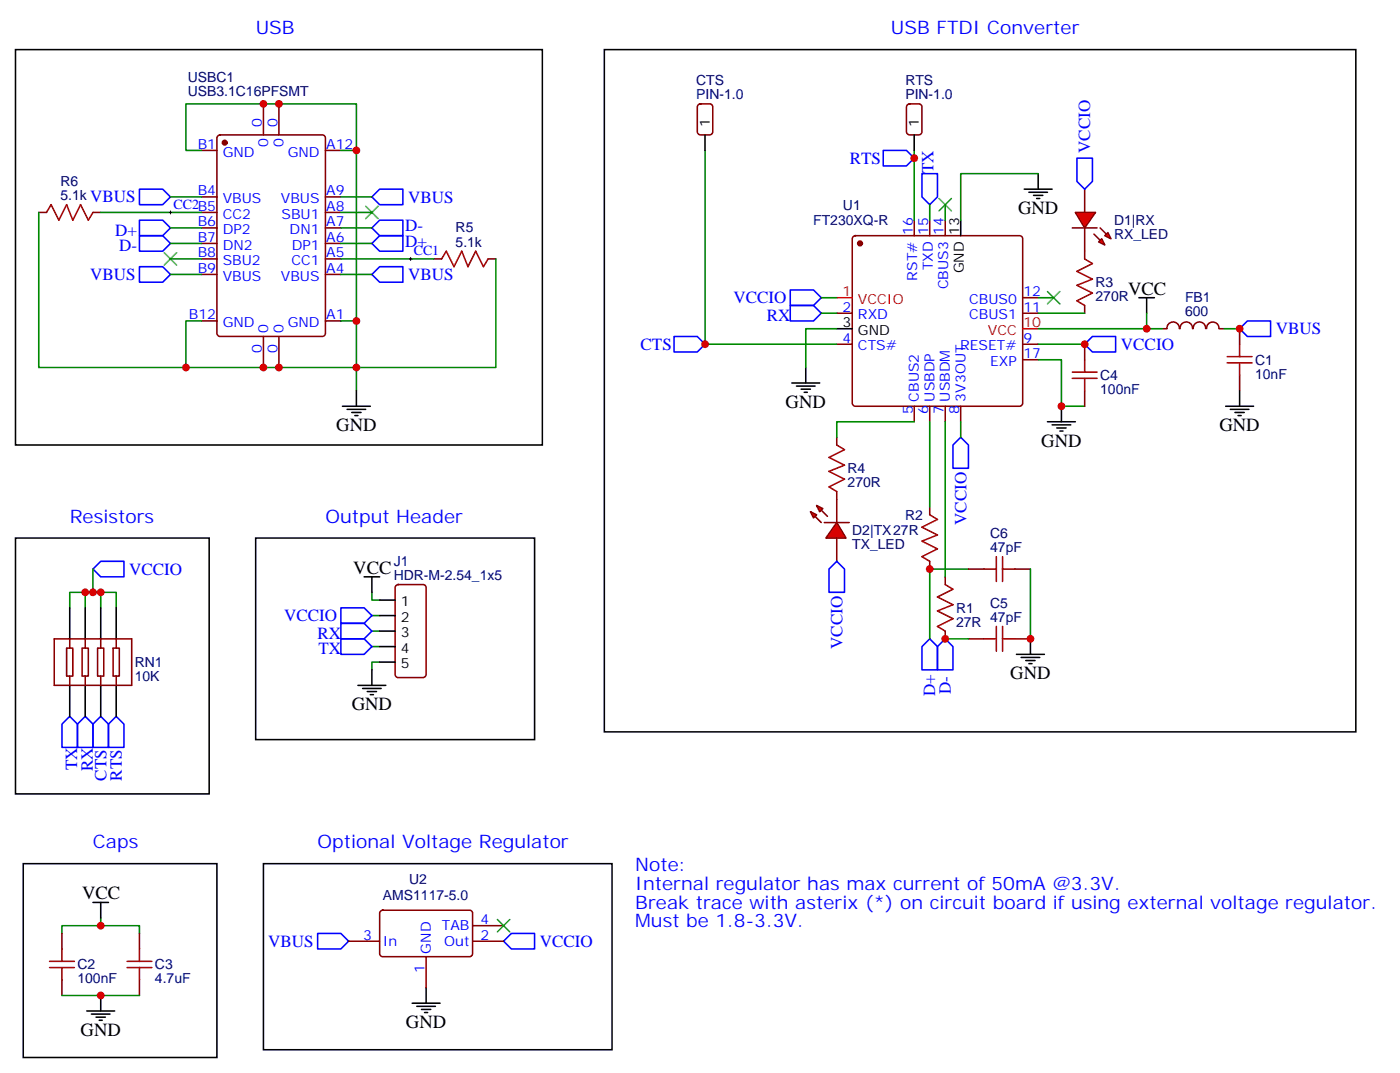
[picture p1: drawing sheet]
<svg xmlns="http://www.w3.org/2000/svg" width="319mm" height="244mm" viewBox="0 0 319 244" stroke-linecap="round" stroke-linejoin="round" font-family="sans-serif">
<path d="M84.7 134.8v1.7h1.7M84.7 140.1h1.7M84.7 143.6h1.7M84.7 147.1h1.7M86.4 150.6h-1.7v1.8M22.9 210.6h-8.8v1.8M22.9 210.6h8.8v1.8M22.9 208.8v1.8" fill="none" stroke="#008500" stroke-width=".35"/>
<g fill="none" stroke="#870000" stroke-width=".35">
<path d="M45.9 34.2h3.5M49.6 30.9l.5-.2h23.3a.71 .71 0 0 1 .7 .7v44.4a.76 .76 0 0 1-.7 .8h-23.3a.76 .76 0 0 1-.7-.8v-44.4zM60 23.6v7.1M63.5 23.6v7.1M74.1 34.2h3.5M8.8 48.3h1.8M21.2 48.3h1.7M45.9 44.8h3.5M45.9 48.3h3.5M45.9 51.9h3.5M45.9 55.4h3.5M45.9 58.9h3.5"/>
<path d="M74.1 44.8h3.5M74.1 48.3h3.5M74.1 51.9h3.5M74.1 55.4h3.5M74.1 58.9h3.5M98.8 58.9h1.7M111.1 58.9h1.8M194.3 53.8l.4-.2h37.4a.71 .71 0 0 1 .7 .7v37.4a.76 .76 0 0 1-.7 .7h-37.4a.76 .76 0 0 1-.7-.7v-37.4zM208.1 50.1v3.5M211.7 50.1v3.5M215.2 50.1v3.5M246.9 57.2v1.7"/>
<path d="M45.9 62.4h3.5M45.9 73h3.5M60 76.6v7M63.5 76.6v7M74.1 62.4h3.5M74.1 73h3.5M190.5 71.3h3.5M190.5 78.3h3.5M232.8 71.3h3.6M232.8 78.3h3.6M232.8 67.7h3.6M246.9 69.5v1.8"/>
<path d="M246.9 78.3v3.5M208.1 92.4v3.6M211.7 92.4v3.6M215.2 92.4v3.6M218.7 92.4v3.6M232.8 81.8h3.6M246.9 88.9v3.5M90.2 133.2l.5-.2h5.6a.71 .71 0 0 1 .7 .7v19.8a.76 .76 0 0 1-.7 .7h-5.6a.76 .76 0 0 1-.7-.7v-19.8zM14.1 212.4v3.5M31.7 212.4v3.5M14.1 223v3.5M31.7 223v3.5"/>
</g>
<g fill="#870000" stroke="#870000" stroke-width=".35">
<circle cx="51.2" cy="32.5" r=".53"/>
<circle cx="195.8" cy="55.4" r=".53"/>
</g>
<g fill="none" stroke="#008700" stroke-width=".35">
<path d="M45.9 34.2h-3.6v-10.6h38.8v60h31.8v-24.7M77.6 34.2h3.5M236.4 39.5h-17.7v10.6M8.8 48.3v35.3h33.5M22.9 48.3h23M38.8 55.4h7.1M38.8 51.9h7.1M38.8 44.8h7.1M38.8 58.9h7.1M77.6 55.4h7.1M77.6 51.9h7.1M77.6 44.8h7.1"/>
<path d="M77.6 58.9h21.2M77.6 48.3h7.1M38.8 62.4h7.1M45.9 73h-3.6v10.6h38.8v5.3M77.6 73h3.5M77.6 62.4h7.1M190.5 74.8h-7.1v8.8M236.4 78.3h10.5M261.1 71.3v3.5h-24.7M236.4 81.8h5.3v10.6h5.2M14.1 226.5h17.6"/>
</g>
<g fill="none" stroke="#00f" stroke-width=".35">
<path d="M209.9 39.5h3.5v5.3l-1.7 1.8-1.8-1.8zM31.7 50.1h5.3l1.8 1.8-1.8 1.7h-5.3zM31.7 43h5.3l1.8 1.8-1.8 1.8h-5.3zM31.7 53.6h5.3l1.8 1.8-1.8 1.8h-5.3zM84.7 55.4l1.7-1.8h5.3v3.6h-5.3zM84.7 44.8l1.7-1.8h5.3v3.6h-5.3zM86.4 50.1h5.3v3.5h-5.3l-1.7-1.7zM31.7 60.7h5.3l1.8 1.7-1.8 1.8h-5.3zM84.7 62.4l1.7-1.7h5.3v3.5h-5.3zM179.9 66h5.3l1.8 1.7-1.8 1.8h-5.3zM179.9 69.5h5.3l1.8 1.8-1.8 1.7h-5.3zM246.9 78.3l1.8-1.7h5.3v3.5h-5.3z"/>
<path d="M77.6 138.3h5.3l1.8 1.8-1.8 1.7h-5.3zM77.6 141.8h5.3l1.8 1.8-1.8 1.7h-5.3zM77.6 145.3h5.3l1.8 1.8-1.8 1.8h-5.3z"/>
</g>
<path d="M37.4 57.5l2.8 2.8M40.2 57.5l-2.8 2.8M83.3 46.9l2.8 2.8M86.1 46.9l-2.8 2.8M213.8 45.2l2.8 2.8M216.6 45.2l-2.8 2.8M238.5 66.3l2.8 2.8M241.3 66.3l-2.8 2.8" fill="none" stroke="#3c3" stroke-width=".35"/>
<g fill="none" stroke="#a10000" stroke-width=".35">
<path d="M10.6 48.3l1-1.7 1.8 3.5 1.8-3.5 1.4 3.5 1.7-3.5 1.8 3.5 1.1-1.8M100.5 58.9l1.1-1.7 1.8 3.5 1.7-3.5 1.4 3.5 1.8-3.5 1.8 3.5 1-1.8M246.9 58.9l1.8 1.1-3.5 1.7 3.5 1.8-3.5 1.4 3.5 1.8-3.5 1.7 1.7 1.1M244.1 86.1h5.7M244.1 84.7h5.7M246.9 81.8v2.9M246.9 86.1v2.8M11.3 218.7h5.6M14.1 215.9v2.8M28.9 218.7h5.7M31.7 215.9v2.8M11.3 220.1h5.6"/>
<path d="M14.1 220.1v2.9M28.9 220.1h5.7M31.7 220.1v2.9"/>
</g>
<g fill="none" stroke="#000" stroke-width=".35">
<path d="M236.4 39.5v3.5M218.7 50.1v3.5M233.2 43h6.3M234.2 43.7h4.3M235.3 44.4h2.1M236 45.2h.7M190.5 74.8h3.5M259.3 67.7h3.5M261.1 67.7v3.6M78 92.4h6.3M79 93.1h4.3M80.1 93.8h2.1"/>
<path d="M80.8 94.5h.7M81.1 88.9v3.5M180.3 87.1h6.3M181.3 87.8h4.3M182.4 88.5h2.1M183.1 89.3h.7M183.4 83.6v3.5M238.5 96h6.3M239.5 96.7h4.3M240.6 97.4h2.1M241.3 98.1h.7M241.7 92.4v3.6"/>
<path d="M82.9 131.2h3.5M84.7 131.2v3.6M86.4 136.5h3.6M81.5 155.9h6.3M82.5 156.6h4.3M83.6 157.3h2.1M84.3 158h.7M84.7 152.4v3.5M86.4 140.1h3.6M86.4 143.6h3.6M86.4 147.1h3.6M86.4 150.6h3.6"/>
<path d="M19.8 230h6.3M20.8 230.7h4.2M21.9 231.4h2.1M22.6 232.1h.7M22.9 226.5v3.5"/>
</g>
<path d="M190.5 67.7h3.5M232.8 74.8h3.6" fill="none" stroke="#f00" stroke-width=".35"/>
<g fill="#f00" stroke="#870000" stroke-width=".35">
<path d="M244.8 48.3h4.6l-2.5 3.6z"/>
<path d="M244.1 51.9h5.7z"/>
</g>
<g fill="#870000" stroke="#870000" stroke-width=".35">
<path d="M250.5 51.9l1.4 1.4z"/>
<path d="M249.1 53.3l1.4 1.4z"/>
</g>
<g fill="#f00" stroke="#870000" stroke-width=".35">
<path d="M252.2 52.9l.7 1.4-1.4-.7z"/>
<path d="M250.1 55l.7-.7 .7 1.4z"/>
</g>
<path d="M246.9 43v5.3M246.9 51.9v5.3M190.5 99.5v1.7M190.5 111.8v1.8" fill="none" stroke="#870000" stroke-width=".35"/>
<path d="M245.2 36h3.5v5.3l-1.8 1.7-1.7-1.7z" fill="none" stroke="#00f" stroke-width=".35"/>
<path d="M236.4 71.3h10.5" fill="none" stroke="#008700" stroke-width=".35"/>
<path d="M190.5 101.2l1.8 1.1-3.6 1.8 3.6 1.7-3.6 1.4 3.6 1.8-3.6 1.8 1.8 1" fill="none" stroke="#a10000" stroke-width=".35"/>
<g fill="#f00" stroke="#870000" stroke-width=".35">
<path d="M190.5 118.9l2.1 3.5h-4.6z"/>
<path d="M187.7 118.9h5.6z"/>
</g>
<g fill="#870000" stroke="#870000" stroke-width=".35">
<path d="M185.6 117.5l1.4 1.4z"/>
<path d="M187 116.1l1.4 1.4z"/>
</g>
<g fill="#f00" stroke="#870000" stroke-width=".35">
<path d="M184.5 116.4l1.4 .7-.7 .7z"/>
<path d="M185.9 115l1.4 .7-.7 .7z"/>
</g>
<g fill="none" stroke="#870000" stroke-width=".35">
<path d="M159 23.8l.5-.2h2.1a.71 .71 0 0 1 .7 .7v5.7a.76 .76 0 0 1-.7 .7h-2.1a.76 .76 0 0 1-.8-.7v-5.7zM206.6 23.8l.5-.2h2.1a.71 .71 0 0 1 .7 .7v5.7a.76 .76 0 0 1-.7 .7h-2.1a.76 .76 0 0 1-.7-.7v-5.7zM264.6 74.8h1M265.7 74.8a1.41 1.41 0 0 1 1.4-1.5 1.41 1.41 0 0 1 1.4 1.5M268.7 74.8a1.41 1.41 0 0 1 1.4-1.6 1.41 1.41 0 0 1 1.4 1.6M271.7 74.8a1.41 1.41 0 0 1 1.4-1.6 1.41 1.41 0 0 1 1.4 1.6M274.7 74.8a1.41 1.41 0 0 1 1.4-1.5 1.41 1.41 0 0 1 1.4 1.5M277.6 74.8h1.1M282.2 74.8v3.5M282.2 85.4v3.5M190.5 113.6v5.3M211.7 115.4v1.7"/>
<path d="M190.5 122.4v5.3M211.7 127.7v1.8M215.2 131.2v1.8M220.5 129.5h3.5M231.1 129.5h3.5M12.3 145.3h17.7v10.6h-17.7zM15.2 147.5h1.4v6.3h-1.4zM15.9 145.3v2.2M15.9 153.8v2.1M18.7 147.5h1.4v6.3h-1.4zM19.4 145.3v2.2M19.4 153.8v2.1"/>
<path d="M22.2 147.5h1.4v6.3h-1.4zM22.9 145.3v2.2M22.9 153.8v2.1M25.8 147.5h1.4v6.3h-1.4zM26.5 145.3v2.2M26.5 153.8v2.1M215.2 143.6v1.7M220.5 145.3h3.5M231.1 145.3h3.5M79.4 214.1h7M86.7 207.3l.4-.2h19.8a.71 .71 0 0 1 .7 .7v9.2a.76 .76 0 0 1-.7 .7h-19.8a.76 .76 0 0 1-.7-.7v-9.2zM97 217.7v7"/>
<path d="M107.6 214.1h7.1M107.6 210.6h7.1"/>
</g>
<g fill="none" stroke="#00f" stroke-width=".35">
<path d="M201.1 34.2h5.3l1.7 1.8-1.7 1.7h-5.3zM153.5 76.6h5.2l1.8 1.7-1.8 1.8h-5.2zM282.2 74.8l1.8-1.8h5.3v3.6h-5.3zM218.7 99.5l1.8 1.7v5.3h-3.5v-5.3zM21.2 129.5l1.7-1.8h5.3v3.5h-5.3zM190.5 127.7l1.8 1.8v5.3h-3.6v-5.3zM211.7 145.3l1.7 1.8v5.3h-3.5v-5.3zM215.2 145.3l1.8 1.8v5.3h-3.6v-5.3zM15.9 163l1.7 1.7v5.3h-3.5v-5.3zM19.4 163l1.8 1.7v5.3h-3.6v-5.3zM22.9 163l1.8 1.7v5.3h-3.5v-5.3zM26.5 163l1.7 1.7v5.3h-3.5v-5.3z"/>
<path d="M72.3 212.4h5.3l1.8 1.7-1.8 1.8h-5.3zM114.7 214.1l1.7-1.7h5.3v3.5h-5.3z"/>
</g>
<g fill="none" stroke="#008700" stroke-width=".35">
<path d="M160.5 34.2v44.1h30M208.1 34.2v15.9M211.7 46.6v3.5M215.2 46.6v3.5M187 67.7h3.5M187 71.3h3.5M236.4 67.7h3.5M261.1 74.8h3.5M278.7 74.8h3.5M208.1 96h-17.6v3.5M211.7 96v19.4M215.2 96v35.2"/>
<path d="M218.7 96v3.5M15.9 138.3v-3.5h10.6v3.5M19.4 134.8v3.5M21.2 129.5v5.3M22.9 134.8v3.5M220.5 129.5h-8.8v15.8M234.6 129.5v15.8M215.2 145.3h5.3"/>
</g>
<g fill="none" stroke="#a10000" stroke-width=".35">
<path d="M282.2 78.3v2.8M279.4 82.6h5.6M279.4 81.1h5.6M282.2 82.6v2.8M211.7 117.1l1.7 1.1-3.5 1.7 3.5 1.8-3.5 1.4 3.5 1.8-3.5 1.7 1.8 1.1M215.2 133l1.8 1.1-3.6 1.7 3.6 1.8-3.6 1.4 3.6 1.8-3.6 1.7 1.8 1.1M224 129.5h2.8M226.8 126.6v5.7M228.2 126.6v5.7M228.2 129.5h2.9M224 145.3h2.8M226.8 142.5v5.7"/>
<path d="M228.2 142.5v5.7M228.2 145.3h2.9"/>
</g>
<g fill="none" stroke="#000" stroke-width=".35">
<path d="M3.5 11.3h120v89.9h-120zM137.6 11.3h171.1v155.2h-171.1zM160.5 30.7v3.5M208.1 30.7v3.5M279 92.4h6.4M280.1 93.1h4.2M281.2 93.8h2.1M281.9 94.5h.7M282.2 88.9v3.5M3.5 122.4h44.1v58.2h-44.1zM15.9 138.3v7M19.4 138.3v7"/>
<path d="M22.9 138.3v7M26.5 138.3v7M58.2 122.4h63.5v45.9h-63.5zM15.9 155.9v7.1M19.4 155.9v7.1M22.9 155.9v7.1M26.5 155.9v7.1M231.4 148.9h6.4M232.5 149.6h4.2M233.5 150.3h2.2M234.2 151h.7M234.6 145.3v3.6"/>
<path d="M5.3 196.5h44.1v44.1h-44.1zM60 196.5h79.3v42.3h-79.3zM21.2 205.3h3.5M22.9 205.3v3.5M93.8 228.2h6.4M94.9 229h4.2M96 229.7h2.1M96.7 230.4h.7M97 224.7v3.5"/>
</g>
<path d="M38.5 48.3h.7M38.8 48v.7M93.1 58.9h.7M93.5 58.6v.7" fill="none" stroke="#000" stroke-width=".23"/>
<path d="M113.2 209.2l2.9 2.8M116.1 209.2l-2.9 2.8" fill="none" stroke="#3c3" stroke-width=".35"/>
<g fill="#c00">
<circle cx="63.5" cy="83.6" r=".88"/>
<circle cx="60" cy="83.6" r=".88"/>
<circle cx="63.5" cy="23.6" r=".88"/>
<circle cx="60" cy="23.6" r=".88"/>
<circle cx="81.1" cy="34.2" r=".88"/>
<circle cx="81.1" cy="73" r=".88"/>
<circle cx="81.1" cy="83.6" r=".88"/>
<circle cx="42.3" cy="83.6" r=".88"/>
<circle cx="241.7" cy="92.4" r=".88"/>
<circle cx="246.9" cy="78.3" r=".88"/>
<circle cx="215.2" cy="145.3" r=".88"/>
<circle cx="211.7" cy="129.5" r=".88"/>
<circle cx="234.6" cy="145.3" r=".88"/>
<circle cx="261.1" cy="74.8" r=".88"/>
<circle cx="282.2" cy="74.8" r=".88"/>
<circle cx="22.9" cy="134.8" r=".88"/>
<circle cx="19.4" cy="134.8" r=".88"/>
<circle cx="21.2" cy="134.8" r=".88"/>
<circle cx="160.5" cy="78.3" r=".88"/>
<circle cx="208.1" cy="36" r=".88"/>
<circle cx="22.9" cy="226.5" r=".88"/>
<circle cx="22.9" cy="210.6" r=".88"/>
</g>
<g font-size="4.2" fill="#00f">
<text x="58.2" y="7.8">USB</text>
<text x="202.8" y="7.8">USB FTDI Converter</text>
<text x="15.9" y="118.9">Resistors</text>
<text x="74.1" y="118.9">Output Header</text>
<text x="21.2" y="193">Caps</text>
<text x="72.3" y="193">Optional Voltage Regulator</text>
<text x="144.6" y="198.3">Note:</text>
<text x="144.6" y="202.5">Internal regulator has max current of 50mA @3.3V.</text>
<text x="144.6" y="206.7">Break trace with asterix (*) on circuit board if using external voltage regulator.</text>
<text x="144.6" y="211">Must be 1.8-3.3V.</text>
</g>
<g font-size="4.2">
<text x="231.8" y="48.7">GND</text>
<text x="256.8" y="67">VCC</text>
<text x="178.9" y="92.8">GND</text>
<text x="76.6" y="98.1">GND</text>
<text x="237.1" y="101.6">GND</text>
<text x="277.6" y="98.1">GND</text>
<text x="80.4" y="130.5">VCC</text>
<text x="230" y="154.5">GND</text>
<text x="80.1" y="161.6">GND</text>
<text x="18.7" y="204.6">VCC</text>
<text x="92.4" y="233.9">GND</text>
<text x="18.3" y="235.7">GND</text>
</g>
<g font-size="3.9" fill="#00f">
<text x="248.2" y="34.8" transform="rotate(-90 248.2 34.8)">VCCIO</text>
<text x="193.5" y="37.3">RTS</text>
<text x="212.5" y="39.4" transform="rotate(-90 212.5 39.4)">TX</text>
<text x="20.5" y="46.1">VBUS</text>
<text x="92.9" y="46.1">VBUS</text>
<text x="26.3" y="53.6">D+</text>
<text x="92.3" y="52.6">D-</text>
<text x="27.1" y="57.2">D-</text>
<text x="92.3" y="56.2">D+</text>
<text x="20.5" y="63.7">VBUS</text>
<text x="92.9" y="63.7">VBUS</text>
<text x="167" y="69">VCCIO</text>
<text x="174.6" y="73">RX</text>
<text x="290.5" y="76">VBUS</text>
<text x="145.8" y="79.6">CTS</text>
<text x="255.2" y="79.6">VCCIO</text>
<text x="220" y="119.5" transform="rotate(-90 220 119.5)">VCCIO</text>
<text x="29.4" y="130.8">VCCIO</text>
<text x="64.7" y="141.3">VCCIO</text>
<text x="72.3" y="145.3">RX</text>
<text x="72.5" y="148.8">TX</text>
<text x="191.8" y="147.7" transform="rotate(-90 191.8 147.7)">VCCIO</text>
<text x="212.9" y="158.3" transform="rotate(-90 212.9 158.3)">D+</text>
<text x="216.5" y="157.9" transform="rotate(-90 216.5 157.9)">D-</text>
<text x="17.6" y="175.2" transform="rotate(-90 17.6 175.2)">TX</text>
<text x="21.1" y="175.4" transform="rotate(-90 21.1 175.4)">RX</text>
<text x="24.2" y="177.7" transform="rotate(-90 24.2 177.7)">CTS</text>
<text x="27.7" y="177.7" transform="rotate(-90 27.7 177.7)">RTS</text>
<text x="61.1" y="215.4">VBUS</text>
<text x="122.9" y="215.4">VCCIO</text>
</g>
<g font-size="3.2" fill="#000080">
<text x="42.8" y="21.9">USB3.1C16PFSMT</text>
<text x="42.8" y="18.7">USBC1</text>
<text x="158.5" y="22.6">PIN-1.0</text>
<text x="158.5" y="19.4">CTS</text>
<text x="206.1" y="22.6">PIN-1.0</text>
<text x="206.1" y="19.4">RTS</text>
<text x="13.8" y="45.5">5.1k</text>
<text x="13.8" y="42.3">R6</text>
<text x="191.9" y="47.7">U1</text>
<text x="103.7" y="52.9">R5</text>
<text x="185.2" y="51.2">FT230XQ-R</text>
<text x="253.6" y="51.2">D1|RX</text>
<text x="103.7" y="56.1">5.1k</text>
<text x="253.6" y="54.4">RX_LED</text>
<text x="249.4" y="65.4">R3</text>
<text x="249.4" y="68.5">270R</text>
<text x="269.8" y="71.9">600</text>
<text x="269.8" y="68.7">FB1</text>
<text x="285.8" y="83">C1</text>
<text x="250.5" y="89.7">100nF</text>
<text x="250.5" y="86.5">C4</text>
<text x="285.8" y="86.2">10nF</text>
<text x="193" y="107.7">R4</text>
<text x="193" y="110.9">270R</text>
<text x="206" y="118.3">R2</text>
<text x="194" y="125">TX_LED</text>
<text x="194" y="121.8">D2|TX27R</text>
<text x="225.4" y="125.6">47pF</text>
<text x="225.4" y="122.4">C6</text>
<text x="89.6" y="131.9">HDR-M-2.54_1x5</text>
<text x="89.6" y="128.8">J1</text>
<text x="217.7" y="142.6">27R</text>
<text x="217.7" y="139.4">R1</text>
<text x="225.4" y="141.5">47pF</text>
<text x="225.4" y="138.3">C5</text>
<text x="30.7" y="154.9">10K</text>
<text x="30.7" y="151.8">RN1</text>
<text x="93.1" y="201.2">U2</text>
<text x="87.2" y="204.7">AMS1117-5.0</text>
<text x="17.6" y="220.6">C2</text>
<text x="35.3" y="220.6">C3</text>
<text x="17.6" y="223.7">100nF</text>
<text x="35.3" y="223.7">4.7uF</text>
</g>
<g font-size="3.2" fill="#00f">
<text x="59.6" y="28.9" transform="rotate(-90 59.6 28.9)">0</text>
<text x="63.1" y="28.9" transform="rotate(-90 63.1 28.9)">0</text>
<text x="45" y="33.9">B1</text>
<text x="50.7" y="35.6">GND</text>
<text x="61" y="33.4" transform="rotate(-90 61 33.4)">0</text>
<text x="64.6" y="33.4" transform="rotate(-90 64.6 33.4)">0</text>
<text x="65.5" y="35.6">GND</text>
<text x="74.3" y="33.9">A12</text>
<text x="39.5" y="47.4">CC2B5</text>
<text x="45" y="44.4">B4</text>
<text x="50.7" y="46.2">VBUS</text>
<text x="63.9" y="46.2">VBUS</text>
<text x="74.3" y="48">A8</text>
<text x="74.3" y="44.4">A9</text>
<text x="45" y="51.5">B6</text>
<text x="50.7" y="49.7">CC2</text>
<text x="50.7" y="53.3">DP2</text>
<text x="64.1" y="49.7">SBU1</text>
<text x="65.9" y="53.3">DN1</text>
<text x="74.3" y="51.5">A7</text>
<text x="207.8" y="53.4" transform="rotate(-90 207.8 53.4)">16</text>
<text x="211.3" y="53.4" transform="rotate(-90 211.3 53.4)">15</text>
<text x="214.8" y="53.4" transform="rotate(-90 214.8 53.4)">14</text>
<text x="45" y="55">B7</text>
<text x="45" y="58.6">B8</text>
<text x="50.7" y="56.8">DN2</text>
<text x="66.4" y="56.8">DP1</text>
<text x="74.3" y="58.6">A5</text>
<text x="74.3" y="55">A6</text>
<text x="94.2" y="58">CC1</text>
<text x="45" y="62.1">B9</text>
<text x="50.7" y="60.3">SBU2</text>
<text x="50.7" y="63.9">VBUS</text>
<text x="63.9" y="63.9">VBUS</text>
<text x="66.3" y="60.3">CC1</text>
<text x="74.3" y="62.1">A4</text>
<text x="208.8" y="63.9" transform="rotate(-90 208.8 63.9)">RST#</text>
<text x="212.4" y="61.5" transform="rotate(-90 212.4 61.5)">TXD</text>
<text x="215.9" y="65.8" transform="rotate(-90 215.9 65.8)">CBUS3</text>
<text x="191.8" y="70.9">2</text>
<text x="220.6" y="69.1">CBUS0</text>
<text x="233" y="70.9">11</text>
<text x="233" y="67.4">12</text>
<text x="43" y="72.7">B12</text>
<text x="50.7" y="74.4">GND</text>
<text x="61" y="75.8" transform="rotate(-90 61 75.8)">0</text>
<text x="64.6" y="75.8" transform="rotate(-90 64.6 75.8)">0</text>
<text x="65.5" y="74.4">GND</text>
<text x="74.3" y="72.7">A1</text>
<text x="191.8" y="78">4</text>
<text x="195.3" y="72.7">RXD</text>
<text x="220.6" y="72.7">CBUS1</text>
<text x="233" y="78">9</text>
<text x="59.6" y="80.3" transform="rotate(-90 59.6 80.3)">0</text>
<text x="63.1" y="80.3" transform="rotate(-90 63.1 80.3)">0</text>
<text x="195.3" y="79.7">CTS#</text>
<text x="218.6" y="79.7">RESET#</text>
<text x="225.4" y="83.3">EXP</text>
<text x="233" y="81.5">17</text>
<text x="207.8" y="94.3" transform="rotate(-90 207.8 94.3)">5</text>
<text x="209.2" y="91.4" transform="rotate(-90 209.2 91.4)">CBUS2</text>
<text x="211.3" y="94.3" transform="rotate(-90 211.3 94.3)">6</text>
<text x="212.7" y="91.4" transform="rotate(-90 212.7 91.4)">USBDP</text>
<text x="214.8" y="94.3" transform="rotate(-90 214.8 94.3)">7</text>
<text x="216.3" y="91.4" transform="rotate(-90 216.3 91.4)">USBDM</text>
<text x="218.4" y="94.3" transform="rotate(-90 218.4 94.3)">8</text>
<text x="219.8" y="91.4" transform="rotate(-90 219.8 91.4)">3V3OUT</text>
<text x="82.6" y="213.8">3</text>
<text x="87.1" y="215.2">In</text>
<text x="100.6" y="211.7">TAB</text>
<text x="101.1" y="215.2">Out</text>
<text x="109.4" y="213.8">2</text>
<text x="109.4" y="210.3">4</text>
<text x="96.7" y="221.4" transform="rotate(-90 96.7 221.4)">1</text>
<text x="98.1" y="217" transform="rotate(-90 98.1 217)">GND</text>
</g>
<g font-size="3.2">
<text x="161.6" y="28.9" transform="rotate(-90 161.6 28.9)">1</text>
<text x="209.2" y="28.9" transform="rotate(-90 209.2 28.9)">1</text>
<text x="218.4" y="53.4" transform="rotate(-90 218.4 53.4)">13</text>
<text x="219.4" y="62.2" transform="rotate(-90 219.4 62.2)">GND</text>
<text x="191.8" y="74.4">3</text>
<text x="195.3" y="76.2">GND</text>
<text x="91.3" y="137.9">1</text>
<text x="91.3" y="141.5">2</text>
<text x="91.3" y="145">3</text>
<text x="91.3" y="148.5">4</text>
<text x="91.3" y="152">5</text>
</g>
<g font-size="3.2" fill="#f00">
<text x="191.8" y="67.4">1</text>
<text x="195.3" y="69.1">VCCIO</text>
<text x="224.9" y="76.2">VCC</text>
<text x="233" y="74.4">10</text>
</g>
</svg>
